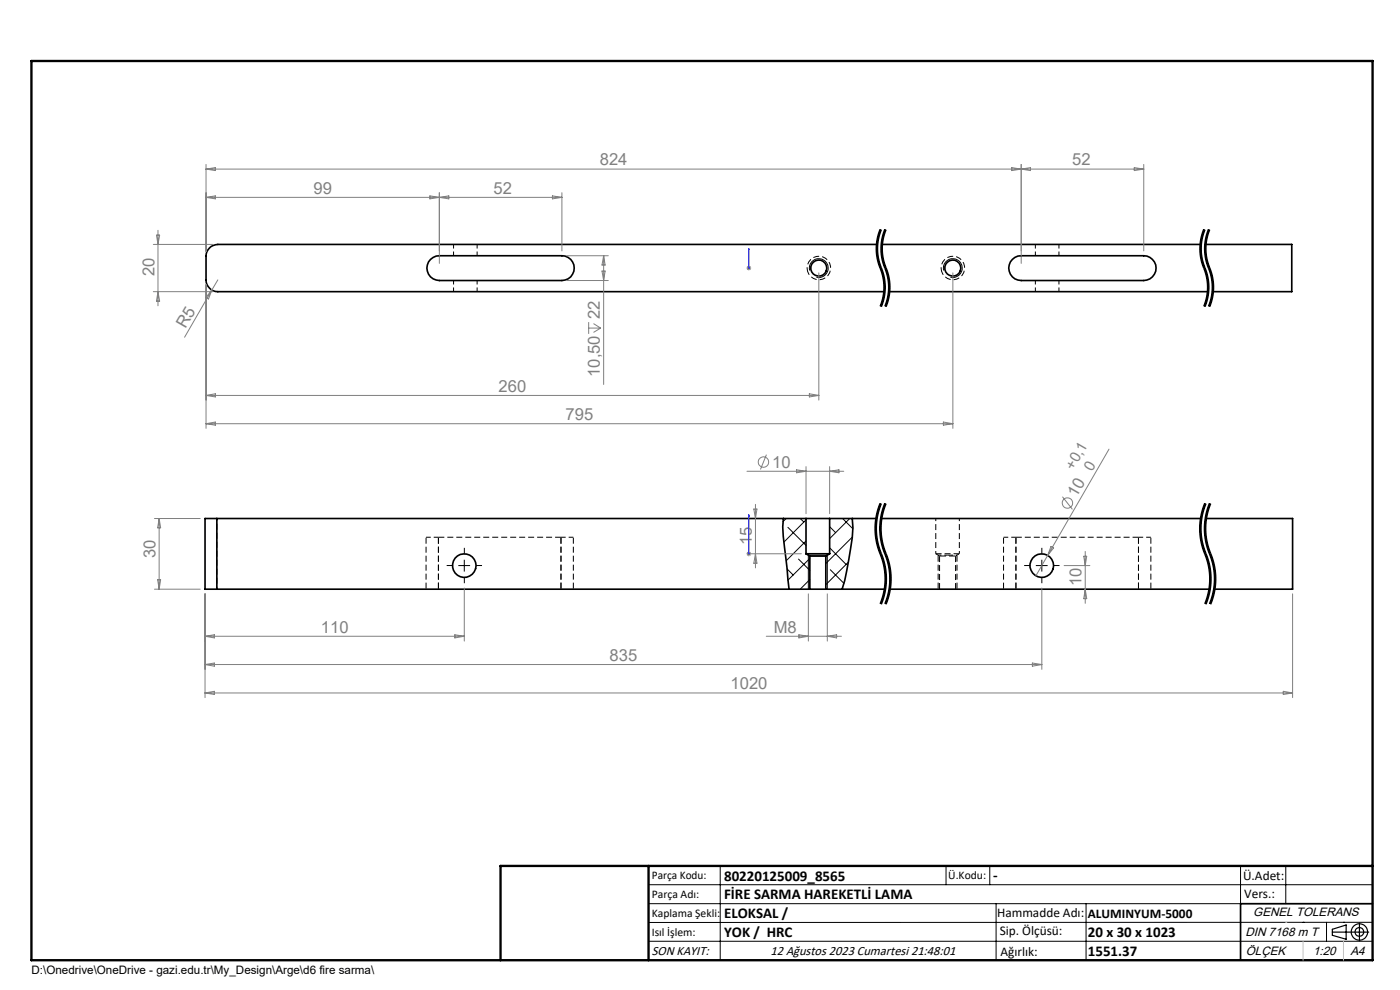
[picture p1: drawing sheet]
<svg xmlns="http://www.w3.org/2000/svg" width="297mm" height="210mm" viewBox="0 0 297 210" stroke-linecap="round" stroke-linejoin="round" font-family="sans-serif">
<path d="M90.4 114v11M93 114v11M119 114v11M199 117.8v7.2M199.3 117.9h3.4M212.9 114v11M215.5 114v11M241.5 114v11M121.6 125v-11M203 125v-7.2M244.1 125v-11" fill="none" stroke="#000" stroke-width=".21" stroke-dasharray="1.3 .6" stroke-dashoffset="-.1" stroke-linecap="butt"/>
<path d="M93 114h-2.6M121.6 114h-2.6M215.5 114h-2.6M244.1 114h-2.6" fill="none" stroke="#000" stroke-width=".21" stroke-dasharray="1.3 .6" stroke-dashoffset=".3" stroke-linecap="butt"/>
<path d="M119 114h-26M198.5 117.5h5M199.3 117.9v7.1M201 117.8h.6M241.5 114h-26M202.7 125v-7.1" fill="none" stroke="#000" stroke-width=".21" stroke-dasharray="1.3 .6" stroke-linecap="butt"/>
<path d="M198.5 110v7.5M201.6 117.8h1.4M203.5 117.5v-7.5" fill="none" stroke="#000" stroke-width=".21" stroke-dasharray="1.3 .6" stroke-dashoffset=".7" stroke-linecap="butt"/>
<path d="M198.5 117.5l.8 .4M202.7 117.9l.8-.4" fill="none" stroke="#000" stroke-width=".21" stroke-dasharray="1.3 .6" stroke-dashoffset=".5" stroke-linecap="butt"/>
<path d="M46 125v-15" fill="none" stroke="#000" stroke-width=".21" stroke-dasharray="1.3 .6" stroke-dashoffset=".8" stroke-linecap="butt"/>
<g fill="none" stroke="#000" stroke-width=".21">
<path d="M171.8 57.4a2 2 0 0 1 1.7-2.5 2 2 0 0 1 2.2 2.1 2 2 0 0 1-2.5 1.8M185.9 54.2l.3 1.4 1.1 3.5M186.1 50.4a10.8 10.8 0 0 0-.2 3.8M186.2 53.2l.2 1.4 .4 1.8M186.2 51.8v1.4M186.6 50l-.4 1.8M186.7 48.6l-.6 1.8M186.8 56.3a11.1 11.1 0 0 1 .9 6.5M186.8 48.7a11.2 11.2 0 0 0 .4 9 10.6 10.6 0 0 1-.4 7.3M186.9 54.2l.3 1.4 1.1 3.5M187 48.7l-.4 1.3M187.1 50.4a10.8 10.8 0 0 0-.2 3.8"/>
<path d="M187.2 53.2l.1 .9M187.2 51.8v1.4M187.3 54.1l.5 2.3M187.3 51.4l-.1 .4M187.3 59.1a10.5 10.5 0 0 1-.3 5M187.6 50l-.3 1.4M187.7 48.6l-.6 1.8M187.8 56.3l.9 2.7M187.8 48.7a11.2 11.2 0 0 0 .4 9 10.6 10.6 0 0 1-.4 7.3M188 48.7l-.4 1.3M188.3 59.1a10.5 10.5 0 0 1-.3 5M188.7 59.1a10.8 10.8 0 0 1 0 3.7"/>
<path d="M200.2 57.4a2 2 0 0 1 1.8-2.5 2 2 0 0 1 2.1 2.1 2 2 0 0 1-2.5 1.8M254.5 51.8v1.9M254.5 53.7l.1 .5M254.6 54.2l.3 1.4 1.1 3.5M254.8 50.4l-.3 1.4M254.9 53.2l.2 1.6 .4 1.6M254.9 51.8v1.4M255.2 50l-.3 1.8M255.3 48.6l-.5 1.8M255.5 56.3a11.1 11.1 0 0 1 .8 6.5M255.5 48.7a11.2 11.2 0 0 0 .3 9 10.6 10.6 0 0 1-.3 7.3M255.5 49.2l-.3 .8"/>
<path d="M255.6 54.2l.3 1.4 1.1 3.5M255.7 48.7l-.2 .5M255.8 50.4a10.8 10.8 0 0 0-.2 3.8M255.9 53.2l.1 1.4 .5 1.8M255.9 51.8v1.4M256 59.1a10.5 10.5 0 0 1-.4 5M256.2 50l-.3 1.8M256.3 48.6l-.5 1.8M256.5 56.3a11.1 11.1 0 0 1 .8 6.5M256.5 48.7a11.2 11.2 0 0 0 .3 9 10.6 10.6 0 0 1-.3 7.3M256.7 48.7l-.5 1.3M257 59.1a10.5 10.5 0 0 1-.4 5"/>
<path d="M187 64.1l-.3 .9M187.3 64.2l-.3 .9M187.7 62.8l-.4 1.4M188 64.1l-.3 .9M188.3 64.2l-.3 .9M188.7 62.8l-.4 1.4M255.7 64.1l-.4 .9M256 64.2l-.3 .9M256.3 62.8l-.3 1.4M256.7 64.1l-.4 .9M257 64.2l-.3 .9M257.3 62.8l-.3 1.4"/>
<path d="M97.2 120h2.5M98.5 118.7v2.5M166.8 110l-.7 .7M167.1 111.9l3.9 3.8M169.4 118.6l2.4 2.4M169.8 110l.7 .7M171 110.3l-4.7 4.7M171 114.8l-4.2 4.1M171.8 118.5l-4.7 4.6M176 116.2l3.5 3.5M176 111.7l1.3 1.3M178.8 110l2.1 2.2"/>
<path d="M180 119.3l-4.8 4.7M180.3 110l-4.3 4.3M180.8 113.9l-5.6 5.6M185.7 113.8l.4 2.2M186 113.2l.3 2.1 .6 1.8M186.1 110l-.1 3.2M186.1 116l.2 .5M186.2 109.4l-.1 .6M186.3 107.8l-.6 2.9v3.1M186.3 116.5l.6 1.5M186.3 108.9l-.1 .5M186.7 106.7l-.4 1.1"/>
<path d="M186.7 113.8l.4 2.2M186.8 106.8a14.3 14.3 0 0 0 .4 11.7 13.9 13.9 0 0 1-.4 9.6M186.9 118a13.7 13.7 0 0 1 0 9.6M186.9 117.1l.1 .3zM187 113.2a19 19 0 0 0 1.6 5.8l.4 2.7M187 106.9l-.7 2M187 117.4a14.1 14.1 0 0 1 1 4.3M187.1 110l-.1 3.2M187.1 116l.2 .5M187.2 109.4l-.1 .6M187.3 116.5l.6 1.5M187.3 108.9l-.1 .5"/>
<path d="M187.7 106.7a14.1 14.1 0 0 0-1 7.1M187.8 106.8a14.3 14.3 0 0 0 .4 11.7 13.9 13.9 0 0 1-.4 9.6M187.9 118l.6 2.1M188 106.9l-.7 2M219.7 120h2.5M221 118.7v2.5M254.6 113.8l.4 2.2M254.9 113.2l.6 3.2M255 110l-.1 3.2M255 116l.2 .5M255.1 109.4l-.1 .6M255.2 116.5l.1 .5"/>
<path d="M255.2 108.9l-.1 .5M255.3 107.2l-.7 3.3v3.3M255.3 117l.4 1M255.5 116.4a16.7 16.7 0 0 1 1.4 5.3M255.5 107.9l-.3 1M255.5 106.7l-.2 .5M255.6 113.8l.4 2.2M255.7 106.8a14.3 14.3 0 0 0 .4 11.7 13.9 13.9 0 0 1-.4 9.6M255.7 118a13.7 13.7 0 0 1-.2 10.1M255.9 113.2a19 19 0 0 0 1.5 5.8l.5 2.7M255.9 106.9l-.4 1M256 110l-.1 3.2"/>
<path d="M256 116l.2 .5M256.1 109.4l-.1 .6M256.2 116.5l.5 1.5M256.2 108.9l-.1 .5M256.5 106.7a14.1 14.1 0 0 0-.9 7.1M256.7 106.8a14.3 14.3 0 0 0 .4 11.7 13.9 13.9 0 0 1-.4 9.6M256.7 118a13.7 13.7 0 0 1-.2 10.1M256.9 106.9l-.7 2M167 120.7l1.3 1.3M171.5 125v-7.2h4v7.2M171.8 122.9l-2 2.1M176.1 120.9l2.9 2.8"/>
<path d="M186.9 127.6l-.2 .5M188 121.7l-.1 3.3-.9 3.2M188.5 120.1l.2 2.7-.2 2.7M188.5 125.5l-.8 2.6M189 121.7l-.1 3.3-.9 3.2M256.9 121.7l-.1 3.3-.9 3.2M257.9 121.7l-.1 3.3-.9 3.2M137.6 187.7h153.6M137.6 191.7h153.6M137.6 199.7h153.6M152.8 183.7v20M200.7 183.7v4"/>
<path d="M210 183.7v4M211.3 191.7v12M230.4 191.7v12M263.2 183.7v20M272.8 183.7v8M276.4 195.6h.1M281.4 195.6v4.1M285 195.6h.1M291.2 195.6l-153.6 .1"/>
</g>
<g fill="none" stroke="#000" stroke-width=".35">
<path d="M91.3 55l1.2-.7 .7-.1h26a2.63 2.63 0 0 1 2.6 2.7 2.63 2.63 0 0 1-2.6 2.6h-26a2.63 2.63 0 0 1-2.4-1.6 2.63 2.63 0 0 1 .5-2.9zM186.1 51.8h-139.9a2.53 2.53 0 0 0-2.5 2.6v5a2.53 2.53 0 0 0 2.5 2.5h141.4M187 51.8h67.7M214.8 55l1.1-.7 .7-.1h26a2.63 2.63 0 0 1 2.7 2.7 2.63 2.63 0 0 1-2.7 2.6h-26a2.63 2.63 0 0 1-2.4-1.6 2.63 2.63 0 0 1 .6-2.9zM255.7 51.8h18.3v10.1h-16.8M188.6 61.9h67.7M46 110h-2.5v15h2.5M46 110h125M46 110v15M166.2 110a32.1 32.1 0 0 0 .5 8.2l.7 6.8M171 117.5h5M171 110h5"/>
<path d="M171 110v7.5M171 117.5l.8 .5M171.8 118h3.4M171.8 118v7M175.2 118v7M176 110h9.9M176 117.5l-.8 .5M176 110v7.5M180.8 110a27.9 27.9 0 0 1-.7 8.7l-.9 4.4-.6 1.9M186.9 110h67.9M255.8 110h18.4v15h-16.6M46 125h125.8"/>
<path d="M171.8 125h3.4M175.2 125h12.5M188.7 125h67.9M291.2 191.7h-28v12"/>
<circle cx="173.7" cy="56.9" r="1.7"/>
<circle cx="202.1" cy="56.9" r="1.7"/>
<circle cx="98.5" cy="120" r="2.49"/>
<circle cx="221" cy="120" r="2.49"/>
</g>
<path d="M96.2 59.5v2.3M96.2 51.8v2.4M101.2 54.2v-2.4M171.3 57.5a2.5 2.5 0 0 1 2.8-3.1 2.5 2.5 0 0 1 1.7 3.8 2.5 2.5 0 0 1-4.2-.1l-.3-.6M199.7 57.5a2.5 2.5 0 0 1 2.8-3.1 2.5 2.5 0 0 1 1.7 3.8 2.5 2.5 0 0 1-4.2-.1l-.3-.6M219.6 59.5v2.3M219.6 51.8v2.4M224.6 54.2v-2.4M101.2 61.8v-2.3M224.6 61.8v-2.3" fill="none" stroke="#000" stroke-width=".21" stroke-dasharray="1.3 .6" stroke-dashoffset=".4" stroke-linecap="butt"/>
<g fill="none" stroke="#808080" stroke-width=".21">
<path d="M43.7 34.9v18.5M43.7 35.9l2-.3v.6zM214.6 35.6l4 .6v-.6l-4 .6zM216.6 34.9v21M240.6 35.6l2 .3-2 .3zM242.6 34.9v18.3M242.6 35.9h-198.9M32.5 51.8h12.7M33.2 49.9h.7l-.4 1.9zM33.5 48.9v16M43.7 41.9l2-.4v.7zM46.2 59.4l-1.3 2.1"/>
<path d="M91.2 41.5l4 .7v-.7l-4 .7zM93.2 40.9v15M117.2 41.5l2 .4-2 .3zM119.2 41.9h-75.5M119.2 40.9v12.3M120.2 54.2h8.8M120.2 59.5h8.8M127.7 57.5h.7l-.3 2zM128.1 54.2v27.4M128.1 54.2l.3 2h-.7zM158.4 56.9h.9M158.5 56.5l.7 .7"/>
<path d="M158.9 56.4v1M159.2 56.5l-.7 .7M173.7 57.9v27M202.1 57.9v33M32.5 61.9h12.7M33.5 61.9l.4 2h-.7zM43.7 60.4v30.5M44.9 61.5l-5.7 10M44.9 61.5l-.7 1.9-.5-.3zM124.9 68.3v2.5M124.9 69.6h2.5M125.9 68.6l1.5 1"/>
<path d="M127.4 69.6l-1.5 .9M43.7 83.9l2-.4v.7zM43.7 89.9l2-.4v.7zM43.7 83.9h130M43.7 89.9h158.4M158.5 100h20.5M162.6 96.4l-1.3 3.2M169 99.7l2 .3-2 .3zM171 99v10M171.7 83.5l2 .4-2 .3zM176 99v10M176 100l2-.3v.6z"/>
<path d="M200.1 89.5l2 .4-2 .3zM235.3 95.3l-13.1 22.5M32.8 110h9.7M33.8 110v15M33.8 110l.3 2h-.7zM158.5 117.1l.7 .7M158.9 117v1M159.2 117.1l-.7 .7M159.9 108h.7l-.3 2zM160.3 107v13.5M160.3 117.5l.3 2h-.7zM170 117.5h-11.6"/>
<path d="M222.2 117.8l-2.5 4.4M223 115.9l.5 .3-1.3 1.6zM225.4 105.4l2.1 2.6M225.7 120h5.5M229.9 118h.6l-.3 2zM230.2 117v11M32.8 125h9.7M33.4 123h.7l-.3 2zM43.5 126v22M43.5 135h55M43.5 135l2-.4v.7zM96.5 134.6l2 .4-2 .3z"/>
<path d="M98.5 124.7v11.3M162.6 135h15.9M169.5 134.6l2 .4-2 .3zM171.5 126v10M175.5 126v10M175.5 135l2-.4v.7zM221 124.7v17.3M230.2 125l.3 2h-.6zM274.2 126v22M43.5 141l2-.4v.7zM43.5 147l2-.4v.7zM43.5 141h177.5"/>
<path d="M43.5 147h230.7M219 140.6l2 .4-2 .3zM272.2 146.6l2 .4-2 .3z"/>
<circle cx="162" cy="98" r="1.09"/>
<circle cx="226.5" cy="106.7" r="1.1"/>
</g>
<path d="M199 117.8h2" fill="none" stroke="#000" stroke-width=".21" stroke-dasharray="1.3 .6" stroke-dashoffset=".6" stroke-linecap="butt"/>
<path d="M186.8 106.8a13.9 13.9 0 0 0 0 10.7M186.8 117.5a13.9 13.9 0 0 1 0 10.6M187.8 106.8a13.9 13.9 0 0 0 0 10.7M187.8 117.5a13.9 13.9 0 0 1 0 10.6M255.7 106.8a13.9 13.9 0 0 0 0 10.7M255.7 117.5a13.9 13.9 0 0 1 0 10.6M256.7 106.8a13.9 13.9 0 0 0 0 10.7M256.7 117.5a13.9 13.9 0 0 1 0 10.6" fill="none" stroke="#000" stroke-width=".21" stroke-dasharray="6.3 1.3 1.3 1.3" stroke-dashoffset="2.8" stroke-linecap="butt"/>
<path d="M186.8 48.7a10.6 10.6 0 0 0 0 8.1M186.8 56.8a10.6 10.6 0 0 1 0 8.2M187.8 48.7a10.6 10.6 0 0 0 0 8.1M187.8 56.8a10.6 10.6 0 0 1 0 8.2M255.5 48.7a10.6 10.6 0 0 0 0 8.1M255.5 56.8a10.6 10.6 0 0 1 0 8.2M256.5 48.7a10.6 10.6 0 0 0 0 8.1M256.5 56.8a10.6 10.6 0 0 1 0 8.2" fill="none" stroke="#000" stroke-width=".21" stroke-dasharray="6.3 1.3 1.3 1.3" stroke-dashoffset="4.1" stroke-linecap="butt"/>
<g fill="none" stroke="#000" stroke-width=".25">
<path d="M282.6 197.7h7.8M282.6 197.1l3-.9v3l-3-.8zM288.4 195.8v3.8M106.2 203.7h185"/>
<circle cx="288.4" cy="197.7" r="1.74"/>
<circle cx="288.4" cy="197.7" r=".93"/>
</g>
<path d="M158.9 52.7v.4v-.4M158.9 56.8v.2zM158.9 56.9h.1M158.9 52.7v4.2M158.9 117.4v.2zM158.9 109.2v.4v-.4M158.9 117.5h.1M158.9 109.2v8.3" fill="none" stroke="#00f" stroke-width=".21"/>
<path d="M96 120h-1.2M98.5 117.5v-1.3M101 120h1.3M218.5 120h-1.2M221 117.5v-1.3M223.5 120h1.3M98.5 122.5v1.2M221 122.5v1.2" fill="none" stroke="#000" stroke-width=".21" stroke-dasharray="15.2 1.3 1.3 1.3" stroke-linecap="butt"/>
<path d="M6.7 12.9h284.5v190.8h-284.5zM137.6 183.7v20M291.2 183.7h-185v20" fill="none" stroke="#000" stroke-width=".5"/>
<path d="M276.4 199.7v4M285 199.7v4" fill="none" stroke="#c0c0c0" stroke-width=".21"/>
<path d="M272.8 195.6h.1" fill="none" stroke="#c0c0c0" stroke-width=".25"/>
<g fill="#00f">
<path d="M158.9 117.4v.2zM158.9 109.2v.4z"/>
<path d="M158.9 52.7v.4zM158.9 56.8v.2z"/>
</g>
<g font-size="3.5" fill="#808080">
<text x="127.2" y="35.1">824</text>
<text x="227.4" y="35.1">52</text>
<text x="66.5" y="41.1">99</text>
<text x="104.7" y="41.1">52</text>
<text x="32.8" y="58.6" transform="rotate(-90 32.8 58.6)">20</text>
<text x="39.3" y="69.8" transform="rotate(-60 39.3 69.8)">R5</text>
<text x="127.3" y="67.6" transform="rotate(-90 127.3 67.6)">22</text>
<text x="105.8" y="83.1">260</text>
<text x="127.3" y="80" transform="rotate(-90 127.3 80)">10,50</text>
<text x="120" y="89.1">795</text>
<text x="163.8" y="99.2">10</text>
<text x="228.4" y="105.7" transform="rotate(-60 228.4 105.7)">10</text>
<text x="33" y="118.4" transform="rotate(-90 33 118.4)">30</text>
<text x="159.5" y="115.6" transform="rotate(-90 159.5 115.6)">15</text>
<text x="229.4" y="124.3" transform="rotate(-90 229.4 124.3)">10</text>
<text x="68.1" y="134.2">110</text>
<text x="164.2" y="134.2">M8</text>
<text x="129.3" y="140.2">835</text>
<text x="155" y="146.2">1020</text>
</g>
<g font-size="3.2" fill="#808080">
<text x="227.7" y="99.9" transform="rotate(-60 227.7 99.9)">+0,1</text>
<text x="231.7" y="100" transform="rotate(-60 231.7 100)">0</text>
</g>
<g font-size="3.2">
<text x="153.6" y="186.8">80220125009_8565</text>
<text x="153.6" y="190.8">FİRE SARMA HAREKETLİ LAMA</text>
<text x="210.7" y="186.6">-</text>
<text x="153.6" y="194.8">ELOKSAL /</text>
<text x="153.6" y="198.8">YOK / HRC</text>
<text x="230.8" y="198.7">20 x 30 x 1023</text>
<text x="230.8" y="202.8">1551.37</text>
</g>
<g font-size="2.8">
<text x="263.7" y="186.7">Ü.Adet:</text>
<text x="263.9" y="190.5">Vers.:</text>
<text x="211.5" y="194.5">Hammadde Adı:</text>
<text x="230.8" y="194.7">ALUMINYUM-5000</text>
<text x="138.3" y="202.6">SON KAYIT:</text>
<text x="163.5" y="202.6">12 Ağustos 2023 Cumartesi 21:48:01</text>
<text x="212.1" y="198.4">Sip. Ölçüsü:</text>
<text x="212.2" y="202.7">Ağırlık:</text>
</g>
<g font-size="2.6">
<text x="265.9" y="194.4">GENEL TOLERANS</text>
<text x="264.2" y="198.5">DIN 7168 m T</text>
<text x="264.3" y="202.6">ÖLÇEK</text>
<text x="278.5" y="202.6">1:20</text>
<text x="286.5" y="202.6">A4</text>
</g>
<g font-size="2.5">
<text x="138.3" y="186.4">Parça Kodu:</text>
<text x="138.3" y="190.5">Parça Adı:</text>
<text x="201.2" y="186.5">Ü.Kodu:</text>
<text x="138.3" y="194.5">Kaplama Şekli:</text>
<text x="138.3" y="198.6">Isıl İşlem:</text>
<text x="6.7" y="206.7">D:\Onedrive\OneDrive - gazi.edu.tr\My_Design\Arge\d6 fire sarma\</text>
</g>
</svg>
